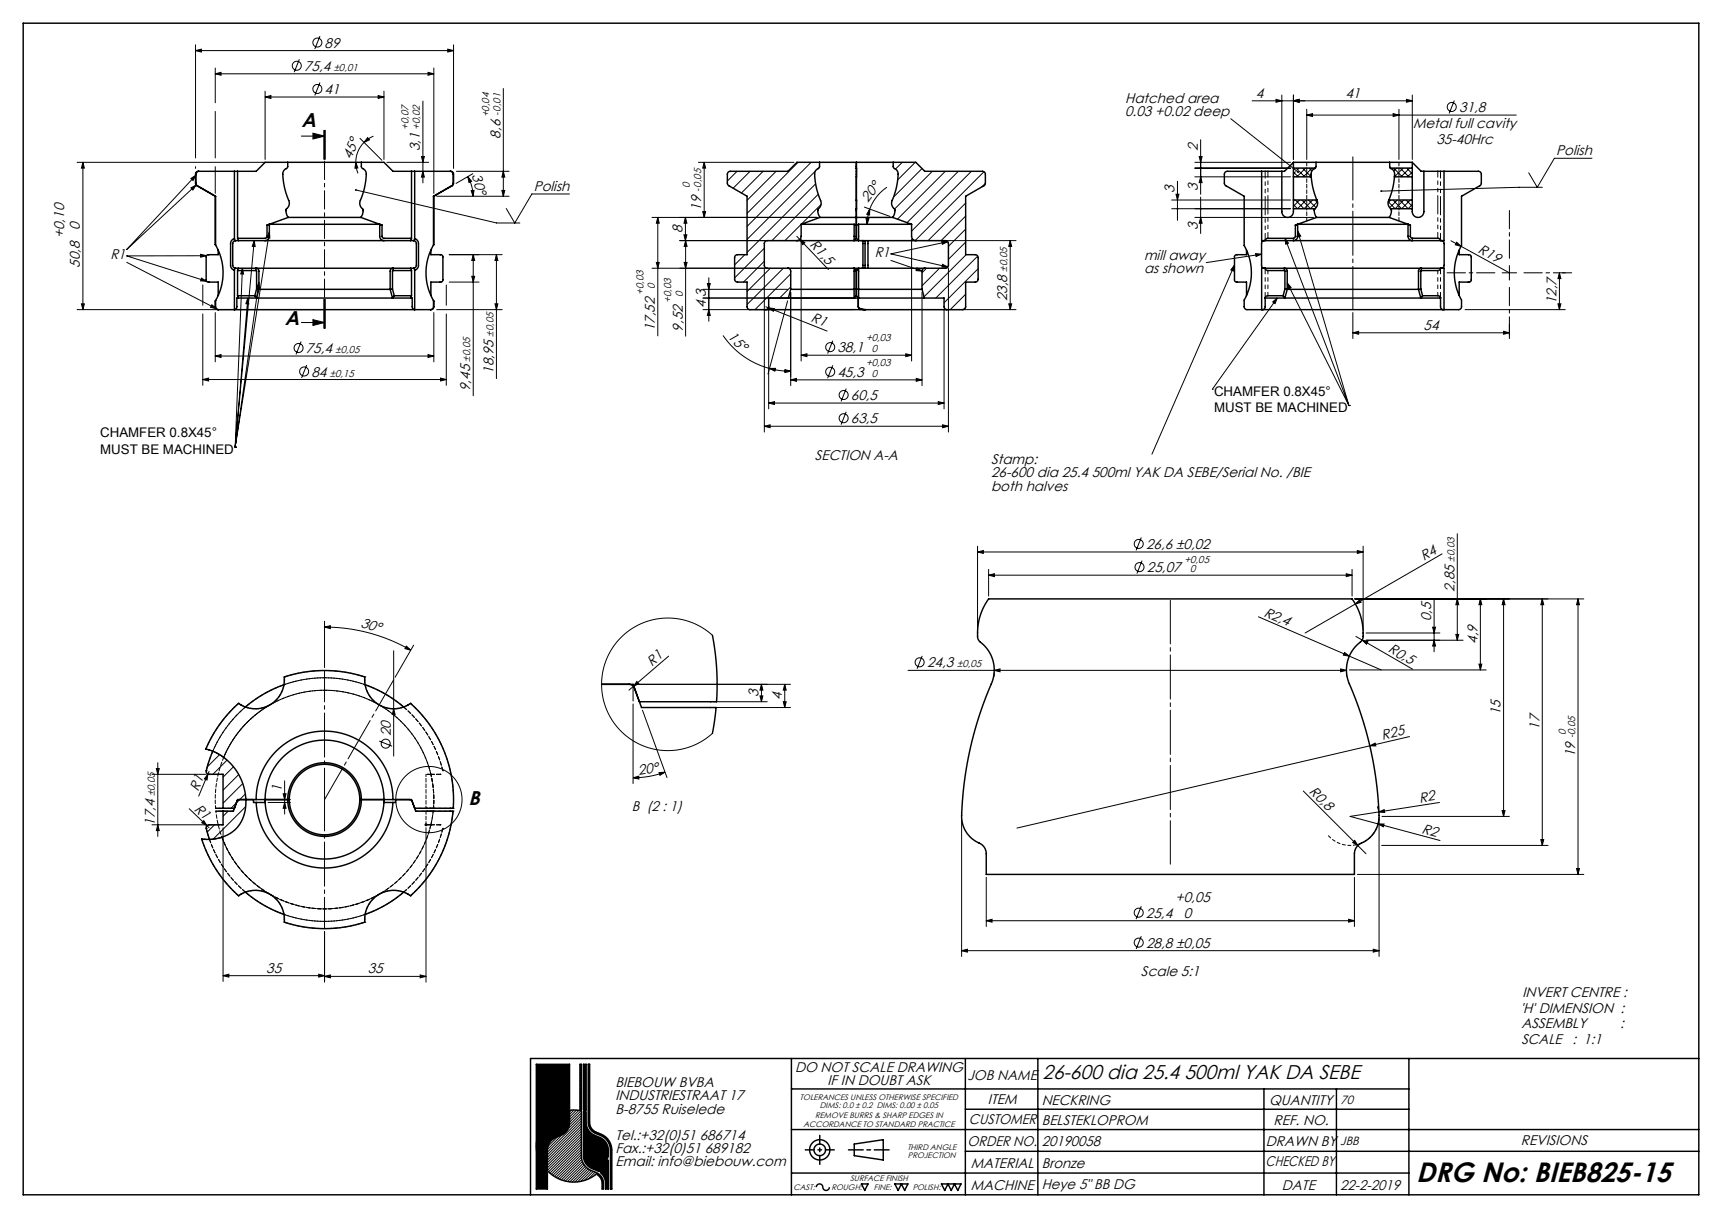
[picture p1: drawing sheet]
<svg xmlns="http://www.w3.org/2000/svg" width="594mm" height="420mm" viewBox="0 0 594 420" stroke-linecap="round" stroke-linejoin="round" font-family="sans-serif">
<g fill="none" stroke="#000" stroke-width=".34">
<path d="M67.4 17.4l2-.5v1zM67.4 15.4v39.1M67.4 17.4h89M110.4 12.4l-1.8 4.5M154.4 16.9l2 .5-2 .5zM156.4 15.4v42.7M74.2 25.4l2-.5v1zM74.2 23.4v12M74.2 38.4v16.1M74.2 25.4h75.4M91.4 33.4l2-.5v1zM91.4 31.4v23.6"/>
<path d="M91.4 33.4h41M103.3 20.4l-1.8 4.5M110.4 28.4l-1.8 4.5M130.4 32.9l2 .5-2 .5zM132.4 31.4v23.6M145.9 34.9v28.2M147.6 24.9l2 .5-2 .5zM149.6 23.4v43.3M173.6 30.5v37.2M431.9 34.8h55.3M440.2 34.3l2 .5-2 .5zM442.2 32.8v25.3"/>
<path d="M446.2 34.8l2-.5v1zM446.2 32.8v22.2M450.8 39.7l2-.5v1zM450.8 37.7v17.3M450.8 39.7h72.2M480.6 39.2l2 .5-2 .5zM482.6 37.7v17.3M485.2 34.3l2 .5-2 .5zM487.2 32.8v22.2M501.7 34.7l-1.8 4.4M26.6 56h64.8M28.6 56l.5 2h-1z"/>
<path d="M28.6 56v50.8M67.4 57.5v.6M74.2 57.5v9.2M103.9 46.9h8M107.9 45.9l4 1-4 1zM111.7 44.9v10M111.9 44.9v10M112.2 44.9v10M122.7 56l.7 1.9-1 .1zM122.7 56l.2 1.9 .6 1.9M124.2 47.7l7.5 7.6M125.6 49.1a9.7 9.7 0 0 0-2.9 6.9"/>
<path d="M126.8 47.4l.6 .8-1.8 .9zM128.8 47l-1.7 .9-1.5 1.2M133.4 56h14.5M145.4 54h1l-.5 2zM145.9 59.1l.5 2h-1zM157.4 59.1h18.2M163.1 59.9l-5.8 3.3M173.6 59.1l.5 2h-1zM240.9 56h33M242.9 56v19M242.9 56l.5 2h-1zM254.2 59.1l-3.3 3.3"/>
<path d="M258.7 59.1l-5.8 5.8M263.2 59.1l-7.4 7.4M267.7 59.1l-10 10M275.3 56l-17.6 17.6M279.8 56l-22.1 22.1M281.2 59l-23.5 23.6M282.7 57.6l-.7 .6M311.2 56l-2.3 2.3M315.7 56l-6 6M318.1 58.1l-9.9 9.9M321.6 59.1l-13 13M326.1 59.1l-16.5 16.5"/>
<path d="M330.6 59.1l-17.7 17.7M335.1 59.1l-20.6 20.6M339.4 59.2l-23.7 23.7M412.2 56h33M412.2 58h33M413.7 54h1l-.5 2zM414.2 48.2v18.8M424.6 40.9l23.2 18.4M446.2 59.3l1.6 1.7M446.8 59.2l-.6 .7M447.1 58l.7 .8M448.1 59l2 2"/>
<path d="M448.1 58l-.6 .5M449.3 58l3 3M450.3 58l-3 3M451.5 58l1 1M452.6 58l-3 3M480.7 58l3 3M481.8 58l-1 1M483 58l3 3M484 58l-3 3M485.2 58l2 1.9M486.3 58l-3 3M487.2 59.3l-1.7 1.7"/>
<path d="M549.1 54.6h-12.9l-5.9 10-3-5M65.8 61.5l1.8-1.1-1 1.8zM65.9 64.8l1.8-1-1.2 1.7zM67.6 60.4l-23.9 25.6 24-22.2M122.8 65.5l48.5 11.4h8M150.6 67.7h25M161.4 60.9l1.3 1.6-.9 .4zM161.4 60.9l1.2 3 .6 3.8M162.5 65.7l1-.1-.3 2.1zM173.1 65.7h1l-.5 2zM196.4 66.9h-12.9l-5.9 10-3-5M224.9 75h57"/>
<path d="M226.9 75v40.8M226.9 75l.5 2h-1zM236.4 75l.1 40.9M236.4 75l.5 2h-1zM242.4 73h1l-.5 2zM281.3 63.4l-23.6 23.6M282.2 67l-15.9 16M283.2 70.5l-12.4 12.5M298.2 71.4l8.8 3.2M298.7 75.3l1 .1-.6 1.9zM300 72.1v2.1l-1-.3zM300 72.1l-.6 2.3-.3 2.9"/>
<path d="M305.9 64.6a15.3 15.3 0 0 0-5.9 7.5M333.1 70l-13 13M333.1 74.5l-8.5 8.5M333.1 79l-5.9 6M339.9 63.2l-1.2 1.3M404.2 72h41M404.2 69h41M405.7 67h1l-.5 2zM406.2 62.5v13.5M412.2 75h40.9M412.2 61h33M414.2 68v12.5"/>
<path d="M414.2 75l.5 2h-1zM414.2 61l.5 2h-1zM446.8 69l3 3 3-3M447.6 79.6l17.7 60.2M447.6 79.6l1.1 1.8-1 .3zM448.3 69l-2.1 2.1M449.1 69l3 3 2.4-2.4M450.6 69l-3 3-1.4-1.5M451.3 69l2.7 2.6M452.3 60.5l-.5 .5M453.6 69l.9 .9M479.8 69l-1 .9"/>
<path d="M480.5 69l3 3 3-3M481 60.5l.5 .5M482 69l-2.6 2.6M482.8 69l2.9 3 1.5-1.5M484.2 69l-3 3-2.3-2.4M485 69l2.2 2.1M532 64.6h-8l-47.5 1.3M43.7 90.4l30.9 16.1M69.2 87.7l2 .5-2 .5zM69.5 95.9l1.8 1.1-2.1-.1zM69.9 98.3v7M71.2 88.2h-27.5l27.6 8.8"/>
<path d="M83.6 92.5l.4 2h-1zM83.6 92.5l-2.5 61.7M87.7 83l-6.6 71.2M87.7 83l.3 2-1-.1zM89.3 97.4l-8.2 56.8M89.3 97.4l.2 2-1-.1zM92.9 80l.2 2.1-1-.2zM92.9 80l-11.8 74.2M153.9 98.3v7M154.9 87.8h18.3M154.9 97.3h10.3M162.7 95.3h1l-.5 2z"/>
<path d="M163.2 87.8v48.7M163.2 87.8l.5 2h-1zM171.2 87.8l.5 2h-1zM171.2 87.8v42.8M226.4 90.5h1l-.5 2zM235.9 81h1l-.5 2zM236 90.5h1l-.5 2zM236.5 83l.5 2h-1zM242.5 99.8h29.3M244 97.8h1l-.5 2zM244.5 95.8v15M256.9 87.8l-3.5 3.5"/>
<path d="M263.7 92.5v56.5M263.7 85.6l-10.3 10.2M263.7 90.1l-7.2 7.2M264.6 92.5h-39.7M265.7 92.5l-8 8M270.2 92.5l-12.5 12.5M272.8 94.4l-12.4 12.4M272.8 98.9l-3.9 3.9M274.9 81.5l10.9 11.4M275.9 82.6l1.7 1.1-.7 .7zM276.4 82.5v42M294.4 83h-60"/>
<path d="M296.4 83h54.1M307.3 89.8l10.8 3.7M314.5 82.5v42M316.3 92.4l1.8 1.1-2.1-.2zM319.6 92.5l-1.5 1.6M324.1 92.5l-6 6M324.9 83.3h2l-1.8 .9zM325.1 91.1l1.9 1h-2.1zM326.9 83.3l-19.6 4.3 19.7 4.5M327.2 92.5v56.5M333.1 83.5l-5.9 5.9M333.3 87.8l-14.6 14.5"/>
<path d="M337.3 88.3l-14.5 14.5M337.4 92.7l-11.7 11.7M348.5 83v23.8M348.5 83l.5 2h-1zM425.8 91.4l-.3 2.1-.9-.4zM425.8 91.4l-28.5 65.2M433.1 87.5l2.1 .1-1.9 .8zM435.2 87.6l-19.1 3M443.3 82.2l22 57.6M443.3 82.2l1.1 1.7-.9 .3zM444 97.6l21.3 42.2M444 97.6l1.4 1.5-.9 .5z"/>
<path d="M500.5 83l3.5 1.9M502.5 83.5l1.5 1.4-2-.5zM504 84.9l16.7 9.2M518.2 94.1h5M520.7 91.6v5M537.9 94.1v12.7M537.9 94.1l.5 2h-1zM538.9 94.1h1M26.6 106.8h84.3M28.1 104.8h1l-.5 2zM69.9 108.3v24.6M73.1 105.1l1.5 1.4-2-.5z"/>
<path d="M74.2 107.8v17M85.5 102.8l-4.4 51.4M85.5 102.8l.3 2-1-.1zM103.9 117.8l-1.8 4.4M103.9 111.2h8M107.9 110.2l4 1-4 1zM111.7 103.2v10M111.9 103.2v10M112.2 103.2v10zM149.6 107.8v17M150.6 106.8h22.6M153.9 108.3v24.6"/>
<path d="M170.7 104.8h1l-.5 2zM242.5 106.8h51.9M242.5 102.8h52.7M244.5 106.8l.5 2h-1zM249.4 115.7a28.2 28.2 0 0 0 16 11.4M264.2 105.8l21.1 8.4M265.1 106.1l2 .3-.3 .9zM265.2 106.8v34.2M271.7 103.7l-6.8 25.3M272.8 100.8v32.2M287.3 117.5l-1.8 4.4M296.4 106.8h54.1"/>
<path d="M318.1 100.8v32.2M325.7 106.8v34.2M333.1 106l-.8 .8M333.1 101.5l-5.3 5.3M348 104.8h1l-.5 2zM439 104.1l1.6-1.3-.8 1.9zM440.6 102.8l-22.4 31.4M466.7 114.8l2-.5v1zM466.7 107.8v9M466.7 114.8h54M505.4 106.8h34.5M518.7 114.3l2 .5-2 .5z"/>
<path d="M520.7 111.7v5.1M537.4 104.8h1l-.5 2zM69.9 130.9l2-.5v1zM69.9 130.9h84M74.2 122.8l2-.5v1zM74.2 122.8h75.4M105.8 125.9l-1.8 4.4M147.6 122.3l2 .5-2 .5zM151.9 130.4l2 .5-2 .5zM265.2 139l2-.5v1zM265.2 139h60.5M265.4 127.1l2.1-.1-.2 1z"/>
<path d="M265.4 127.1l4.1 .7 3.3 .2M270.8 127.4l2 .6-2.1 .4zM272.8 131l2-.5v1zM272.8 131h45.3M276.4 122.5l2-.5v1zM276.4 122.5h38.1M287.3 126l-1.8 4.4M291.9 134l-1.8 4.4M312.5 122l2 .5-2 .5zM316.1 130.5l2 .5-2 .5zM323.7 138.5l2 .5-2 .5zM418.2 134.2h.1"/>
<path d="M465.3 139.8h.1M81.1 154.2h.1M263.7 147l2-.5v1zM263.7 147h63.5M291.9 142l-1.8 4.4M325.2 146.5l2 .5-2 .5zM337.2 190.3l2-.5v1zM337.2 188.3v29M337.2 190.3h133M341 198.3l2-.5v1zM341 196.3v9.2M341 198.3h125.4"/>
<path d="M393.7 185.3l-1.8 4.5M394 193.3l-1.8 4.5M464.4 197.8l2 .5-2 .5zM466.4 196.3v9.2M468.2 189.8l2 .5-2 .5zM470.2 188.3v29M497.4 191l-29.9 17.3M502.7 184v36.8M111.9 214.2v16M111.9 216.2l2.1-.4-.1 1zM111.9 216.2a59.5 59.5 0 0 1 29.8 8M245.8 219.1l-2.6-2-2.9-1.7-3.1-1.2-3.1-.8-3.3-.3-3.3 .2-3.3 .7-3 1.1-2.9 1.5-2.7 2-2.3 2.2-2.1 2.7-1.6 2.9-1.1 3-.7 3.2-.3 3.3 .2 3.3 .8 3.3 1.1 3 1.6 2.9 1.9 2.6 2.4 2.4 2.6 1.9 3 1.6 3.1 1.1 3.3 .6 3.3 .2 3.2-.3 3.2-.7 3-1.2 3-1.7 2.6-2"/>
<path d="M434.1 212.7l42.4 18.3M467.4 206.5h78.9M467.5 208.3l1.5-1.5 .5 .9zM467.5 208.3l-17.3 10M467.7 219.5l19.6 11.3M471.2 218.3h25.5M494.2 216.3h1l-.5 2zM494.7 206.5v18.3M502.2 218.8h1l-.5 2zM502.7 206.5l.5 2h-1zM510.7 206.5v24.5M510.7 206.5l.5 2h-1z"/>
<path d="M518.7 206.5v75M518.7 206.5l.5 2h-1zM532 206.5v85M532 206.5l.5 2h-1zM544.3 206.5v95M544.3 206.5l.5 2h-1zM135.8 224.4v36.3M140.2 222.8l1.5 1.4-2-.5zM142.7 222.5l-6.4 11M218.4 236v5.7M219.4 236h53.3M219.7 235l.6 .8-1.8 .9z"/>
<path d="M230.6 226.3l-13.6 11.7M262.2 240h1l-.5 2zM262.7 236v6M262.7 236l.5 2h-1zM270.7 236v8M270.7 236l.5 2h-1zM313.2 231.2h151.3M318.1 226.2l-1.8 4.4M343 231.2l2-.5v1zM343 232v1.2M462.5 230.7l2 .5-2 .5zM463.8 225l1.6 1.3-2-.4z"/>
<path d="M464.5 232v1.2M465.5 231h47.2M469.9 220.7l2 .6-.5 .8zM471.2 220.8h33.5M494.7 220.8l.5 2h-1zM510.2 229h1l-.5 2zM130.8 255.5l4.5 1.8M135.8 244.4l.5 2h-1zM218.4 242.7v27.5M221.6 244.9l8.5 23.2M246 244h26.7M246.2 242h18.5"/>
<path d="M270.2 242h1l-.5 2zM472.5 257.2l1.9-1 .2 1zM486.2 254l-135.4 31.5M52.4 267h18.7M53.9 265h1l-.5 2zM54.4 263v25.4M65.3 278.9l6.8 6.5M71.7 266.9l-.3 2.1-.9-.4zM72.1 266l-3.6 8.5M75.7 260.2l-4.2 4.3M78.3 262.1l-4.9 4.9M78.7 279.7l-1.8 1.8"/>
<path d="M80.5 264.4l-3.6 3.6M82.3 267.1l-5.4 5.4M83.7 270.2l-6.8 6.8M84.6 273.8l-4.9 4.9M84.7 278.2l-11.1 11.1M92.4 276.7h7.8M92.4 275.7h7.8M97.7 273.7h1l-.5 2zM98.2 269.3v11.4M98.2 276.7l.5 2h-1zM218.4 268.2l2-.6v1zM227.3 266.4l2.1-.1-1.7 1.1z"/>
<path d="M229.4 266.3l-5.4 1.4-5.6 .5M449.6 272.8l21.6 21.6M475.1 278.1l.5 2.1M475.6 280l1.9-.8 .1 1zM496.5 276.7l-30.8 4.8 31 8.3M518.2 279.5h1l-.5 2zM52.4 284.4h18.7M54.4 284.4l.5 2h-1zM70.3 283l1.1 1.7-1.8-1zM74 284.4l-2.5 2.5M76.9 285.4v53M146.4 284.4h1"/>
<path d="M146.6 284.1l.7 .7M146.9 283.9v1M146.9 285.4v53.3M147.3 284.1l-.7 .7M331.7 282.5v47.3M466.6 290.5l.7-.7 1.1 1.8zM467.2 294.4v7.1M475.4 284.1h2l-.2 1zM475.7 282.5v47.3M476.6 291.5h57.4M476.7 281.5h44M531.5 289.5h1l-.5 2z"/>
<path d="M543.8 299.5h1l-.5 2zM340.2 317.5l2-.5v1zM340.2 302.5v17M340.2 317.5h127M393.7 312.5l-1.8 4.4M465.2 317l2 .5-2 .5zM467.2 302.5v17M468.2 301.5h78.1M76.9 336.4l2-.5v1zM76.9 336.4h35M109.9 335.9l2 .5-2 .5zM111.9 336.7l2-.5v1z"/>
<path d="M111.9 336.7h35M111.9 321.2v17.5M144.9 336.2l2 .5-2 .5zM331.7 327.8l2-.5v1zM331.7 327.8h144M393.7 322.8l-1.8 4.5M473.7 327.3l2 .5-2 .5zM200.3 367l-.3 .2M200.5 369.4l-.5 .5M200.5 370.3l-.5 .5M200.5 371.2l-.5 .5M200.5 372.1l-.5 .5"/>
<path d="M200.5 373l-.5 .5M200.5 373.9l-.5 .5M200.5 374.8l-.5 .5M200.5 375.7l-.5 .5M200.5 376.6l-.5 .5M200.5 377.5l-.5 .5M200.5 378.4l-.5 .5M200.5 379.3l-.5 .5M200.5 367.6l-.5 .5M200.5 368.5l-.5 .5M203 367l-.1 .1M203.4 367.5l-.5 .5"/>
<path d="M203.4 368.4l-.5 .4M203.4 369.3l-.5 .4M203.4 370.2l-.5 .4M203.4 371.1l-.5 .4M203.4 372l-.5 .4M203.4 372.9l-.5 .4M203.4 373.8l-.5 .4M203.4 374.7l-.5 .4M203.4 375.6l-.5 .4M203.4 376.5l-.5 .4M203.4 377.4l-.5 .4M203.4 378.2l-.5 .5"/>
<path d="M203.4 379.1l-.5 .5M192.4 392l-3.4 3.3M194 391.3l-5.2 5.1M196.5 382.9v4.2a4.8 4.8 0 0 1-3 4.4l-1.7 .7a4.8 4.8 0 0 0-3 4.4v7.1M197.1 382.8l-.6 .6M198 382.8l-1.5 1.5M198.8 382.8l-2.3 2.4M199.7 382.9l-3.2 3.2M200.5 380.2l-.5 .5M200.5 381.1l-.5 .5M200.5 382l-.5 .5M200.5 382.9l-4 4.1"/>
<path d="M200.5 383.8l-4.1 4.2M200.5 384.7l-4.6 4.7M200.5 385.6l-11.7 11.7M200.5 386.5l-11.7 11.7M200.5 387.4l-11.7 11.7M200.5 388.3l-11.7 11.7M200.5 389.2l-11.7 11.7M200.5 390.1l-11.7 11.7M200.5 391l-11.7 11.7M200.5 391.9l-11.7 11.7M200.5 392.8l-11.3 11.3M200.5 393.7l-10.8 10.8"/>
<path d="M200.5 394.6l-10.3 10.3M200.5 395.5l-9.8 9.8M200.5 396.4l-9.3 9.3M200.5 397.3l-8.7 8.7M200.5 398.2l-8.1 8.1M200.6 399.1l-7.6 7.5M200.7 399.8l-7.1 7.1M203.4 380l-.5 .5M203.4 380.9l-.5 .5M203.4 381.8l-.5 .5M203.4 382.7l-.5 .5M203.4 383.6l-.5 .5"/>
<path d="M203.4 384.5l-.5 .5M203.4 385.4l-.5 .5M203.4 386.3l-.5 .5M203.4 387.2l-.4 .5M203.5 388l-.4 .4M203.8 388.7l-.4 .3M204.1 389.2l-.3 .4M204.5 389.7l-.3 .3M205 390.1l-.3 .3M205.6 390.4l-.3 .3M206.3 390.6l-.4 .4M206.9 390.9l-.4 .4"/>
<path d="M207.5 391.2l-.3 .3M208.1 391.5l-.3 .3M208.7 391.8l-.4 .4M209.1 392.3l-.3 .3M209.6 392.7l-.4 .4M210 393.2l-.4 .4M210.3 393.8l-.3 .3M210.6 394.4l-.4 .4M210.8 395.1l-.4 .4M211 395.8l-.5 .4M211 396.6l-.4 .5M211 397.5l-.4 .5"/>
<path d="M211 398.4l-.4 .5M211 399.3l-.4 .5M200.9 400.5l-6.6 6.6M201.2 401.1l-6.2 6.2M201.5 401.7l-5.7 5.7M201.9 402.2l-5.3 5.3M202.4 402.6l-5 5M202.9 403l-4.6 4.6M203.4 403.4l-4.1 4.1M204 403.7l-3.7 3.7M204.7 403.9l-3.2 3.2M205.3 404.2l-2.4 2.3"/>
<path d="M205.9 404.5l-.9 .9M206.5 404.8l-.4 .3M207 405.2l-.4 .3M207.4 405.7l-.4 .3M207.7 406.2l-.3 .4M208 406.9l-.4 .4M208.1 407.6l-.4 .5M208.2 408.5l-.5 .5M208.2 409.4l-.5 .5M211 400.2l-.4 .5M211 401.1l-.4 .5M211 402l-.4 .5"/>
<path d="M211 402.9l-.4 .5M211 403.8l-.4 .5M211 404.7l-.4 .5M211 405.6l-.4 .5M211 406.5l-.4 .5M211 407.4l-.4 .5M211 408.3l-.4 .5M211 409.2l-.4 .5"/>
<circle cx="109.5" cy="14.7" r="1.56"/>
<circle cx="102.4" cy="22.7" r="1.56"/>
<circle cx="109.5" cy="30.7" r="1.56"/>
<circle cx="500.8" cy="36.9" r="1.56"/>
<circle cx="103" cy="120" r="1.56"/>
<circle cx="286.4" cy="119.7" r="1.56"/>
<circle cx="104.9" cy="128.1" r="1.56"/>
<circle cx="286.4" cy="128.2" r="1.56"/>
<circle cx="291" cy="136.2" r="1.56"/>
<circle cx="291" cy="144.2" r="1.56"/>
<circle cx="392.8" cy="187.6" r="1.56"/>
<circle cx="393.1" cy="195.6" r="1.56"/>
<circle cx="317.2" cy="228.4" r="1.56"/>
<circle cx="133" cy="256.4" r="1.56"/>
<circle cx="147.9" cy="275.7" r="11.4"/>
<circle cx="392.8" cy="314.7" r="1.56"/>
<circle cx="392.8" cy="325" r="1.56"/>
</g>
<g fill="none" stroke="#000" stroke-width=".5">
<path d="M8 8h578v404h-578zM68.6 59.1l-.8 .2-.3 .6 .1 3.8 6.6 4M68.6 59.1l-.7 .2-.3 .6 .1 3.8 6.7 4M80.9 59.1v23.2M81.9 59.1v23.1M99.2 56v1.7l-1.2 1a3.6 3.6 0 0 0-.3 3.4l1.2 5.1a5.1 5.1 0 0 1 .8 3.4l-.4 .9a1.79 1.79 0 0 0-.3 2.7l.4 .8M99.2 56h25.4M99.2 56h-7.8l-3.1 3.1h-19.7M124.6 56l.1 1.7 1.2 1a3.6 3.6 0 0 1 .3 3.4l-1.2 5.1a5.1 5.1 0 0 0-.8 3.4l.4 .9a1.79 1.79 0 0 1 .3 2.7l-.4 .8M124.6 56h7.8l3.1 3.1h19.8M141.9 59.1v23.1M143 59.1v23.2"/>
<path d="M155.3 59.1l.8 .2 .3 .6-.1 3.8-6.7 4M155.3 59.1l.7 .2 .3 .6-.1 3.8-6.7 4M282.7 56h-7.8l-3.1 3.1h-19.9l-.5 .1-.4 .5-.1 3.6 .3 .5 6.5 3.9v20.1h-3.5l-.7 .5-.1 8.2 .8 .8h3.5v8.5l.3 .7 .6 .3h5.6M282.7 56l-.1 1.7-1.1 1a3.6 3.6 0 0 0-.3 3.4l1.1 5.1a5.1 5.1 0 0 1 .9 3.4l-.4 .9a1.79 1.79 0 0 0-.4 2.7l.5 .8M282.7 56h12.7M295.4 57.4v14.6M295.4 56h12.7M295.4 59.1h.1M295.4 56v1.4M308.1 56l.1 1.7 1.1 1a3.6 3.6 0 0 1 .3 3.4l-1.1 5.1a5.1 5.1 0 0 0-.9 3.4l.5 .9a1.79 1.79 0 0 1 .3 2.7l-.5 .8M308.1 56h7.8l3.1 3.1h19.9l.5 .1 .4 .5 .1 3.6-.2 .5-6.6 3.9v20.1h3.5l.7 .5 .1 8.2-.8 .8h-3.5v8.5l-.3 .7-.6 .3h-5.5M435.2 59.1v23.9h10.9"/>
<path d="M446.2 56l-.1 17.2-.5 1.1-1.2 .7-1.5-.4-.7-1.3v-14.2M446.2 56l-3.1 3.1h-19.8l-.6 .2-.3 .6-.1 3.3 .3 .7 6.6 3.8v17l1.8 4.5 .7 4.9-.7 4.8-1.8 4.6v2.6l.9 .7h5.5M446.2 56h7.8M446.2 58h7.5M453.7 58a2.22 2.22 0 0 0-1.4 2v1M454 56v1.5l-.3 .5M454 56h25.4M479.4 56v1.5l.2 .5M479.4 56h7.8M479.6 58a2.23 2.23 0 0 1 1.5 2l-.1 1M479.6 58h.1M479.6 58h7.6"/>
<path d="M487.2 56v17.2l.6 1.2 1.1 .6 1.5-.4 .7-1.3 .1-14.2M487.2 56l3 3.1h19.8l.9 .6 .1 3.5-.3 .6-6.5 3.9v17l-1.9 4.5-.6 4.9 .6 4.8 1.9 4.6-.1 2.4a1 1 0 0 1-1 .9h-5.3M498.1 59.1v23.9h-10.9M74.2 67.7h.2M74.2 67.7l.2 16.8M74.4 67.7v16.8M92.1 77.6v4l-.4 .5-9.8 .1M92.9 77.3v4.5l-.5 .8-1 .4M92.9 77.3h38.1M92.9 77.3l-.8 .3M99.4 75h25.1M99.4 75l-7.3 2.6"/>
<path d="M124.5 75l7.3 2.6M131 77.3v4.2a1.5 1.5 0 0 0 1.5 1.5M131 77.3l.8 .3M131.8 77.6v4l.4 .5 9.7 .1M149.5 67.7h.1M149.5 67.7v16.8M149.6 67.7l-.1 16.8M276.4 77.3l-.1 4.6-.6 .8-.8 .3M276.4 77.3h18.2M282.9 75h12.5M282.9 75l-6.5 2.3M294.6 77.3v5.7"/>
<path d="M294.6 77.3l.8 .3 .8-.3M295.4 72v3M295.4 72h.1M295.4 75h12.5M295.4 75v6.5M296.2 77.3h18.3M296.2 77.3v5.7M307.9 75l6.6 2.3M314.5 77.3v4.6l.6 .8 .9 .3M446.2 72h7.4M446.2 61h6.1M446.2 69h8.1"/>
<path d="M446.8 77.6v4l-.3 .5-9.2 .1-.6 .2-.3 .6M447.6 77.3v4.5l-.5 .8-1 .4M447.6 77.3h38.1M447.6 77.3l-.8 .3M452.3 61l.7 4.1 1.3 3.9M452.3 61h.1M453.6 72a2.93 2.93 0 0 0 .5 3M453.6 72h.1M454.1 75h25.1M454.1 75l-7.3 2.6M454.3 69h.1M454.3 69a2.41 2.41 0 0 1-.7 3"/>
<path d="M479.1 69h.1M479.1 69a2.41 2.41 0 0 0 .6 3M479.1 69h8.1M479.2 75l7.3 2.6M479.7 72h7.5M479.8 72h.1M479.8 72a3 3 0 0 1-.6 3M481 61h.1M481 61l-.6 4.1-1.3 3.9M481 61h6.2M485.7 77.3v4.2a1.5 1.5 0 0 0 1.5 1.5M485.7 77.3l.8 .3"/>
<path d="M486.5 77.6v4l.4 .5 9.1 .1 .6 .2 .4 .6M74.4 84.5l1.9 4.5 .6 4.9-.1 2.5-.5 2.7-1.9 4.5M75.3 86.3v1.5h-3.5l-.6 .5-.1 8.2 .2 .5 .4 .3h3.6v4.6M80.9 82.3l-1 .6-.4 1.1 .1 7.7 .3 .9 1 .6M80.9 93.2v13.6M80.9 82.3l.2 .7M81.1 92.5h7.2M81.1 83l-.6 .3-.2 .7v7.6l.3 .6 .5 .3M81.1 92.5l-.2 .7M81.9 93.3v8.7M81.9 82.2l.3 .8M81.9 93.3h6.4"/>
<path d="M82.2 92.5l-.3 .8M88.3 93.3l.2 .2v6.2M88.3 92.5l.7 .2 .3 .7v6.4M88.3 92.5h47.3M88.3 92.5v.8M88.5 99.7l-.6 2.3M88.5 99.7l.8 .1M89.3 99.8h45.3M89.3 99.8l-.8 2.9M91.4 83h-10.3M91.4 83h41.1M132.5 83h10.3"/>
<path d="M134.6 99.8l.8 2.9M135.4 99.7l-.8 .1M135.4 99.7l.6 2.3M135.6 92.5l-.7 .2-.3 .7v6.4M135.6 93.3l-.2 .2v6.2M135.6 93.3h6.3M135.6 92.5v.8M141.7 92.5l.2 .8M141.9 93.3v8.7M141.9 82.2l-.2 .8M142.8 92.5h-7.2M142.8 83l.6 .3 .2 .7v7.6l-.3 .6-.5 .3"/>
<path d="M142.8 92.5l.2 .7M143 82.3l1 .6 .4 1.1-.1 7.7-.3 .9-1 .6M143 93.2v13.6M143 82.3l-.2 .7M148.6 86.3v1.5h3.5l.6 .5 .1 8.2-.2 .5-.5 .3h-3.5v4.6M149.5 84.5l-1.9 4.5-.7 4.9 .2 2.8 .5 2.4 1.9 4.5M271.8 92.5l.6 .2 .3 .6 .1 6.5M271.8 92.5h22.8M272.8 99.8h21.8M272.8 99.8l-.9 3M274.9 83h-10.3l-.9 .6v7.9l.2 .7 .8 .3h7.1M274.9 83h19.7"/>
<path d="M294.6 92.5h1.6M294.6 83h1.6M294.6 92.5l.8 .8M294.6 92.5v10.2M294.6 99.8h.1M294.6 99.8h1.6M295.4 82.2l-.8 .8M295.4 81.5v.7M295.4 93.3v.2M295.4 93.5v8.5M295.4 82.2l.8 .8M296.2 99.8h.1"/>
<path d="M296.2 99.8h21.9M296.2 92.5l-.8 .8M296.2 92.5v10.2M296.2 83h19.8M296.2 92.5h22.9M297.3 83h.4M297.7 83v9.5M297.7 92.5h-.4M297.7 92.5h.1M297.7 83h.1M298.4 83v9.5M299.4 83v9.5"/>
<path d="M316 83h10.2l.9 .6 .1 7.9-.3 .7-.7 .3h-7.1M318.1 99.8l.8 3M319.1 92.5l-.7 .3-.3 .5v6.5M430 86.3v1.5h-3.5l-.5 .3-.2 .5 .1 8.2 .6 .5h3.5v4.6M436.2 83l-.7 .3-.3 .7v7.6l.3 .7 .7 .2M436.4 92.5l.3 .5 .5 .3h5.8M443 93.3l.2 .2v6.2M443 92.5l.7 .2 .3 .7v6.4M443 92.5h47.3M443 92.5h-7.8v14.3M443 92.5v.8M443.2 99.7l-.6 2.3"/>
<path d="M443.2 99.7l.8 .1M444 99.8h.1M444 99.8h45.3M444 99.8l-.8 2.9M446.1 83h41.1M489.3 99.8l.8 2.9M490.1 99.7l-.8 .1M490.1 99.7l.6 2.3M490.3 93.3l-.2 .2v6.2M490.3 92.5l-.6 .2-.4 .7v6.4M490.3 92.5h7.8v14.3M490.3 92.5v.8"/>
<path d="M497 92.5l-.4 .5-.5 .3h-5.8M497.2 83l.7 .3 .3 .7v7.6l-.4 .6-.6 .3M503.3 86.3v1.5h3.5l.7 .5v8.2l-.2 .5-.4 .3h-3.6v4.6M74.4 103.6l-.1 2.5 .4 .5 .7 .2M74.4 103.6v2.4l.4 .6 .6 .2M75.4 106.8h5.4M80.8 106.8h62.3M80.9 106.8h-.1M81.9 102l.3 .8M81.9 102h6M87.9 102l.6 .7M88.5 102.8h-6.8v3.2l-.3 .5-.5 .3"/>
<path d="M88.5 102.8h46.9M88.5 102.7v.1M135.4 102.7v.1M135.4 102.8h6.8v3.2l.3 .5 .5 .3M136 102l-.6 .7M136 102h5.9M141.9 102l-.2 .8M143 106.8h.1M143.1 106.8h5.4M149.5 103.6l.1 2.5-.4 .5-.7 .2M149.5 103.6v2.4l-.4 .6-.6 .2M264.2 106.8h34.2"/>
<path d="M271.9 102.8h22.7M271.9 102.8h-6.7l-.1 3.2-.3 .6-.6 .2M294.6 102.8h1.5M294.6 102.7v.1M295.4 102l-.8 .7M295.4 102l.8 .7M296.1 105.8a1.97 1.97 0 0 0 2.3 1M296.1 105.8a2.07 2.07 0 0 0 2.3 1h28.3M296.1 102.6v3.2M296.2 102.7l22.7 .1M298.4 106.8h.1M318.9 102.8h6.8v3.2l.3 .6 .7 .2"/>
<path d="M435.6 106.8h62.2M436.4 102.6v3.4l-.3 .5-.5 .3M436.4 102.6l6.8 .2M436.4 102.6h.1M442.6 102h-5.4l-.8 .6M442.6 102l.6 .7M443.2 102.8h46.9M443.2 102.7v.1M490.1 102.7v.1M490.7 102h5.4l.8 .6M490.7 102l-.6 .7M496.9 102.6h.1"/>
<path d="M496.9 102.6v3.4l.3 .5 .6 .3M496.9 102.6l-6.8 .2M245.8 219.1a80.2 80.2 0 0 1 1.2 22.9h-26.4M341 206.5h124.6a.97 .97 0 0 1 1.3 .8 20.4 20.4 0 0 1 3.3 12.3 3.7 3.7 0 0 1-2.1 2.8 12 12 0 0 0-2.7 13.4 119.8 119.8 0 0 1 10.2 47.4 10.7 10.7 0 0 1-6.9 8.1 4 4 0 0 0-1.5 3.1v7.1h-127v-7.1a4.6 4.6 0 0 0-3.6-4.3 10 10 0 0 1-4.9-8.9 129.4 129.4 0 0 1 10.9-47.1 12.5 12.5 0 0 0-5-13.2l-.4-1.3a20.3 20.3 0 0 1 3.8-13.1zM98 236.1a42 42 0 0 0-13.3 7.7M125.9 236.1a42 42 0 0 1 13.3 7.7M207.5 236h10.9l2.9 8h25.7l-1.2 8.9M217 236l1.1 .3 .8 1M73.4 259l-.8 2.1a11.6 11.6 0 0 0-1.4 5.3l.8 .6h4.9v11.7M74.4 278.7h2.5M74.5 279.7h2.4M76.9 279.7v4.7h-4.9l-.8 .6-.1 .6 1.2 3.8"/>
<path d="M76.9 278.7h4M82.6 275.7l-.5 .2-.4 .5M87.4 275.7v1h1M88.3 275.7a23.6 23.6 0 0 1 23.6-23.6 23.6 23.6 0 0 1 23.6 23.6M88.4 276.7a23.6 23.6 0 0 0 23.5 22.6 23.6 23.6 0 0 0 23.6-22.6M91.4 275.7a20.5 20.5 0 0 1 20.5-20.5 20.5 20.5 0 0 1 20.5 20.5M91.4 275.7v1h-3M91.4 275.7a20.5 20.5 0 0 0 20.5 20.5 20.5 20.5 0 0 0 20.5-20.5M99.2 275.7h.6l.3-2.8 1-2.6 1-1.7 1.5-1.7 1.7-1.4 2.3-1.1 2.1-.6 2.2-.2 2.6 .2 2.1 .7 2 1 1.7 1.4 1.5 1.7 1 1.7 1 2.6 .3 2.8h.5M99.2 275.7l.6 .1a12.2 12.2 0 0 0 12.2 12.1 12.2 12.2 0 0 0 12.2-12.1l.4-.1M99.2 275.7a12.7 12.7 0 0 1 12.7-12.7 12.7 12.7 0 0 1 12.7 12.7M99.2 275.7a12.7 12.7 0 0 0 12.7 12.7 12.7 12.7 0 0 0 12.7-12.7"/>
<path d="M99.2 275.7h-17.3l-1.4 4h-3.6M124.6 275.7h17.3l1.5 4h12.7a24.7 24.7 0 0 1-1.3 8l-2 5.5-2.9 5.8-3.8 5.2-4.5 4.7-2-1.1-2.5-.7h-2.6l-2.4 .6-2.7 1.6-2.1 2.5-1.3 3.1-.2 3.1-6.3 1.6-6.5 .6-7.6-.5-7.3-1.7-.2-3.1-1.3-3.1-2.1-2.5-2.9-1.6-2.2-.6h-2.6l-2.5 .7-2 1.1-4.1-4.2-3.9-5.2-3-5.7-1.7-4.5 .3 .1a12.6 12.6 0 0 0 14.6-9.4 18.5 18.5 0 0 0-13.5-21.7l2.1-4.4 2.7-4.1 3-3.8 3.5-3.5 3 1.5 3.5 .4 3.3-.8 2.8-1.8 1.5-1.8 1-2 .6-2.2 .1-2.4 6.3-1.5 6.5-.7 7 .4 6.4 1.4 1.5 .4 .3 3.4 1.3 3 1.5 1.8 2 1.5 2.6 1 2.8 .3 2.8-.6 2.5-1.3 3.4 3.5 3.1 3.7 2.9 4.6 2.1 4.4 1.7 5.1 1.1 4.7 .5 5.4-.1 4.8h-13.3M132.4 275.7v1h3.1M136.4 275.7v1h-.9M141.2 275.7l.7 .2 .3 .5M84.7 307.6a42 42 0 0 0 13.3 7.7M139.2 307.6a42 42 0 0 1-13.3 7.7M185 367h11.5v15.4a12.9 12.9 0 0 0-10.8 8.6 12.9 12.9 0 0 0 3.1 13.4v5.6h-3.8zM200 367h.5v31.5a5.5 5.5 0 0 0 3.4 5.1l1.8 .7a4.1 4.1 0 0 1 2.5 3.8v1.9h-.5v-2.2l-.3-1.1-.8-1.2-.9-.6a12.4 12.4 0 0 1-16.9-1.2v-7.1a4.8 4.8 0 0 1 3-4.4l1.7-.7a4.8 4.8 0 0 0 3-4.4v-4.3l3.5 .2zM201.2 367h1v16l-1-.3zM202.9 367h.5v20.6l.4 1.1 .8 1.1 2.8 1.3a6 6 0 0 1 3.6 5.5v13.4h-.4v-13.4a5.5 5.5 0 0 0-3.4-5l-1.8-.8a4.1 4.1 0 0 1-2.5-3.7zM273 365v47"/>
<path d="M273 375.5h213M333 365v47M358 365v47M436 375.5v36.5M461 375.5v36.5M486 365v47M586 365h-403v47M196.5 382.9a12.4 12.4 0 0 0-10.3 8 12.4 12.4 0 0 0 2.6 12.8M201.2 383.2l1 .3v3.6a4.8 4.8 0 0 0 2.9 4.4l1.8 .7a4.8 4.8 0 0 1 2.9 4.4 6.4 6.4 0 0 1-.7 4l-1.1 1.8-1.4 1.6-2.4-1.1a4.8 4.8 0 0 1-3-4.4zM273 389.5h313M294.7 394.5l10-1.5v7l-10-1.5zM333 397h253"/>
<path d="M333 382.5h153M209.8 400.1v9.9h-.9l-.3-3.4-.5-1.2-1.1-1.1 1.6-2zM273 404.5h213M281.6 409.4a1.2 1.2 0 0 1 1.4-1.1 1.2 1.2 0 0 1 .9 1.5 1.12 1.12 0 0 0 1.3 .7 1.12 1.12 0 0 0 .9-1.1M297.2 408.2h2.2l-1.1 2.3zM308.7 408.2h4.5l-1.1 2.3-1.2-2.3-1.1 2.3zM324.7 408.2h6.8l-1.1 2.3-1.2-2.3-1.1 2.3-1.1-2.3-1.1 2.3z"/>
<circle cx="282.8" cy="396.5" r="2"/>
<circle cx="282.8" cy="396.5" r="3.5"/>
</g>
<path d="M292.7 396.5h14" fill="none" stroke="#000" stroke-width=".5" stroke-dasharray="6.3 1.3 1.3 1.3" stroke-dashoffset="1.3"/>
<path d="M277.8 396.5h10M282.8 401.5v-10" fill="none" stroke="#000" stroke-width=".5" stroke-dasharray="6.3 1.3 1.3 1.3" stroke-dashoffset="3.3"/>
<path d="M185 367v28.2a12.9 12.9 0 0 1 11.5-12.8v-15.4zM185 395.2v14.8h3.8v-5.6a12.9 12.9 0 0 1-3.8-9.2zM201.2 367v15.7l1 .3v-16zM201.2 383.2l.2 16.6 .6 1.3 1.1 1.2 3.5 1.7 1.7-2 1.3-2.6 .2-.8-.1-3.2-.6-1.4-1-1-3.7-1.9-1.4-1.3-.8-2.1v-4.2zM209.8 400.1l-.9 1.8-1.3 1.8a.59 .59 0 0 0-.5 .7 .59 .59 0 0 0 .6 .5l1 2 .2 3.1h.9zM189.2 386.3a12.4 12.4 0 0 0-.4 17.4v-7.2l.3-1.5 1.4-2 3.7-1.9 1.6-1.6 .6-2 .1-4.6-3.7 1-1.9 1z" fill-rule="evenodd" fill="#000"/>
<path d="M458.1 288a10 10 0 0 0 11.1 2.9 10 10 0 0 0 6.5-9.4" fill="none" stroke="#000" stroke-width=".34" stroke-dasharray="1.3 .6" stroke-dashoffset="-.1" stroke-linecap="butt"/>
<path d="M111.9 44.9v68.3" fill="none" stroke="#000" stroke-width=".34" stroke-dasharray="6.3 1.3 1.3 1.3" stroke-dashoffset="-.5"/>
<path d="M403.7 207v91" fill="none" stroke="#000" stroke-width=".34" stroke-dasharray="15.2 1.3 1.3 1.3" stroke-dashoffset=".2"/>
<path d="M515.7 94.1h-16.5M520.7 89.1v-16.5M520.7 99.1v16.5M525.7 94.1h16.5" fill="none" stroke="#000" stroke-width=".34" stroke-dasharray="15.2 1.3 1.3 1.3" stroke-dashoffset="8.9"/>
<path d="M466.7 106.8v-52.7" fill="none" stroke="#000" stroke-width=".34" stroke-dasharray="15.2 1.3 1.3 1.3" stroke-dashoffset=".3"/>
<path d="M111.9 275.7l23.9-41.3" fill="none" stroke="#000" stroke-width=".34" stroke-dasharray="15.2 1.3 1.3 1.3" stroke-dashoffset="2.8"/>
<path d="M111.9 275.7v-44.5M111.9 275.7v44.5" fill="none" stroke="#000" stroke-width=".34" stroke-dasharray="15.2 1.3 1.3 1.3" stroke-dashoffset="4.4"/>
<g fill="none" stroke="#000" stroke-width=".34" stroke-dasharray="1.3 .6">
<path d="M450.8 56v20.2M482.6 56v20.2M98.1 233.4h.1M125.8 233.4h.1M71 258.3h.1M73.4 259h.1M82.3 242.5h.1M141.6 242.5h.1M71.1 265.8h.1M72.1 267h.1M72.1 267h3.2M72.1 267h-.2"/>
<path d="M74.4 278.7h.1M74.5 279.7h.1M75.3 267h.1M75.5 279.7h5M77.2 261.2h.1M143.4 279.7h5M148.6 267h3.2M148.6 267h.1M149.4 279.7h.1M149.5 278.7h.1M149.5 278.7h-2.6h2.6M151.8 267h.1"/>
<path d="M151.8 267h.2M151.8 267h-3.2M152 267h-.2M152.8 265.8h.1M156.3 279.7h.1M156.3 278.7h.1M69.6 289.3h.1M71.1 285.6h.1M71.9 284.4h.2M72.1 284.4h.1M72.1 284.4h3.2M72.3 289.4h.1"/>
<path d="M75.3 284.4h.1M76.6 288.7h.1M148.6 284.4h3.2M148.6 284.4h.1M151.8 284.4h.1M151.8 284.4h-3.2M151.8 284.4h.2M152 284.4h-.2M152.8 285.6h.1M82.3 308.9h.1M84.7 307.6a42 42 0 0 1-12.4-18.2M98.1 318h.1"/>
<path d="M125.8 318h.1M141.6 308.9h.1"/>
</g>
<g fill="#000">
<path d="M275.9 82.6l1.7 1.1-.7 .7zM502.5 83.5l1.5 1.4-2-.5zM265.1 106.1l2 .3-.3 .9zM467.5 208.3l1.5-1.5 .5 .9zM219.7 235l.6 .8-1.8 .9zM463.8 225l1.6 1.3-2-.4zM469.9 220.7l2 .6-.5 .8zM135.8 244.4l.5 2h-1zM472.5 257.2l1.9-1 .2 1zM71.7 266.9l-.3 2.1-.9-.4zM475.6 280l1.9-.8 .1 1zM70.3 283l1.1 1.7-1.8-1z"/>
<path d="M466.6 290.5l.7-.7 1.1 1.8zM475.4 284.1h2l-.2 1z"/>
<path d="M154.4 16.9l2 .5-2 .5zM67.4 17.4l2-.5v1zM151.9 130.4l2 .5-2 .5zM69.9 130.9l2-.5v1zM147.6 24.9l2 .5-2 .5zM74.2 25.4l2-.5v1zM147.6 122.3l2 .5-2 .5zM74.2 122.8l2-.5v1zM518.7 114.3l2 .5-2 .5zM466.7 114.8l2-.5v1zM473.7 327.3l2 .5-2 .5zM331.7 327.8l2-.5v1z"/>
<path d="M130.4 32.9l2 .5-2 .5zM91.4 33.4l2-.5v1z"/>
<path d="M446.2 34.8l2-.5v1zM440.2 34.3l2 .5-2 .5z"/>
<path d="M446.2 34.8l2-.5v1zM485.2 34.3l2 .5-2 .5z"/>
<path d="M450.8 39.7l2-.5v1zM480.6 39.2l2 .5-2 .5z"/>
<path d="M107.9 45.9l4 1-4 1zM107.9 110.2l4 1-4 1z"/>
<path d="M126.8 47.4l.6 .8-1.8 .9zM122.7 56l.7 1.9-1 .1z"/>
<path d="M162.5 65.7l1-.1-.3 2.1zM161.4 60.9l1.3 1.6-.9 .4z"/>
<path d="M173.1 65.7h1l-.5 2zM173.6 59.1l.5 2h-1zM494.7 220.8l.5 2h-1zM494.2 216.3h1l-.5 2z"/>
<path d="M242.4 73h1l-.5 2zM242.9 56l.5 2h-1z"/>
<path d="M300 72.1v2.1l-1-.3zM298.7 75.3l1 .1-.6 1.9z"/>
<path d="M405.9 71.7a.33 .33 0 0 0 .1 .6 .33 .33 0 0 0 .5-.2 .33 .33 0 0 0-.3-.5v.4v-.4zM405.7 67h1l-.5 2z"/>
<path d="M69.5 95.9l1.8 1.1-2.1-.1zM65.8 61.5l1.8-1.1-1 1.8zM65.9 64.8l1.8-1-1.2 1.7zM69.2 87.7l2 .5-2 .5zM73.1 105.1l1.5 1.4-2-.5zM85.5 102.8l.3 2-1-.1zM89.3 97.4l.2 2-1-.1zM83.6 92.5l.4 2h-1zM92.9 80l.2 2.1-1-.2zM87.7 83l.3 2-1-.1zM122.5 65.3l.3 .2-.4-.1a.33 .33 0 0 0 .4 .4 .33 .33 0 0 0 .3-.4 .33 .33 0 0 0-.6-.1zM324.9 83.3h2l-1.8 .9zM325.1 91.1l1.9 1h-2.1zM316.3 92.4l1.8 1.1-2.1-.2zM433.1 87.5l2.1 .1-1.9 .8zM425.8 91.4l-.3 2.1-.9-.4zM447.5 59.1l.1 .5 .4-.1-.2-.2 .2 .2v-.4zM476.2 65.7l-.1 .2h.4h-.4a.33 .33 0 0 0 .5 .3 .33 .33 0 0 0 .1-.5 .33 .33 0 0 0-.5 0zM447.6 79.6l1.1 1.8-1 .3zM443.3 82.2l1.1 1.7-.9 .3zM444 97.6l1.4 1.5-.9 .5zM439 104.1l1.6-1.3-.8 1.9z"/>
<path d="M163.2 87.8l.5 2h-1zM162.7 95.3h1l-.5 2zM145.4 54h1l-.5 2zM145.9 59.1l.5 2h-1zM236.5 83l.5 2h-1zM236 90.5h1l-.5 2zM244.2 102.6v.3l.3 .2v-.3v.3a.33 .33 0 0 0 .3-.5 .33 .33 0 0 0-.6 0zM244.5 106.8l.5 2h-1zM348.5 83l.5 2h-1zM348 104.8h1l-.5 2zM537.9 94.1l.5 2h-1zM537.4 104.8h1l-.5 2z"/>
<path d="M235.9 81h1l-.5 2zM236.4 75l.5 2h-1zM226.4 90.5h1l-.5 2zM226.9 75l.5 2h-1zM414.2 75l.5 2h-1zM413.9 71.8v.4l.3 .1v-.3v.3a.33 .33 0 0 0 .3-.5 .33 .33 0 0 0-.6 0zM262.2 240h1l-.5 2zM262.7 236l.5 2h-1z"/>
<path d="M244 97.8h1l-.5 2zM244.3 102.5a.33 .33 0 0 0 0 .6 .33 .33 0 0 0 .5-.2 .33 .33 0 0 0-.3-.5v.4v-.4zM413.7 54h1l-.5 2zM413.9 57.7a.33 .33 0 0 0 .1 .6 .33 .33 0 0 0 .5-.2 .33 .33 0 0 0-.3-.5v.4v-.4zM413.9 57.8v.4l.3 .1v-.3v.3a.33 .33 0 0 0 .3-.5 .33 .33 0 0 0-.6 0zM414.2 61l.5 2h-1zM53.9 265h1l-.5 2zM54.4 284.4l.5 2h-1zM270.7 236l.5 2h-1zM270.2 242h1l-.5 2zM510.7 206.5l.5 2h-1zM510.2 229h1l-.5 2zM518.7 206.5l.5 2h-1zM518.2 279.5h1l-.5 2zM544.3 206.5l.5 2h-1zM543.8 299.5h1l-.5 2z"/>
<path d="M28.1 104.8h1l-.5 2zM28.6 56l.5 2h-1zM170.7 104.8h1l-.5 2zM171.2 87.8l.5 2h-1z"/>
<path d="M265.2 139l2-.5v1zM323.7 138.5l2 .5-2 .5z"/>
<path d="M265.4 127.1l2.1-.1-.2 1zM270.8 127.4l2 .6-2.1 .4z"/>
<path d="M272.8 131l2-.5v1zM316.1 130.5l2 .5-2 .5zM263.7 147l2-.5v1zM325.2 146.5l2 .5-2 .5z"/>
<path d="M276.4 122.5l2-.5v1zM312.5 122l2 .5-2 .5z"/>
<path d="M337.2 190.3l2-.5v1zM468.2 189.8l2 .5-2 .5z"/>
<path d="M341 198.3l2-.5v1zM464.4 197.8l2 .5-2 .5z"/>
<path d="M140.2 222.8l1.5 1.4-2-.5zM111.9 216.2l2.1-.4-.1 1z"/>
<path d="M343 231.2l2-.5v1zM462.5 230.7l2 .5-2 .5z"/>
<path d="M502.2 218.8h1l-.5 2zM502.7 206.5l.5 2h-1z"/>
<path d="M98.2 276.7l.5 2h-1zM97.7 273.7h1l-.5 2z"/>
<path d="M218.4 268.2l2-.6v1zM227.3 266.4l2.1-.1-1.7 1.1z"/>
<path d="M531.5 289.5h1l-.5 2zM532 206.5l.5 2h-1z"/>
<path d="M465.2 317l2 .5-2 .5zM340.2 317.5l2-.5v1z"/>
<path d="M76.9 336.4l2-.5v1zM109.9 335.9l2 .5-2 .5z"/>
<path d="M144.9 336.2l2 .5-2 .5zM111.9 336.7l2-.5v1z"/>
</g>
<path d="M437.4 59.1v23.1M496 82.2v-23.1" fill="none" stroke="#000" stroke-width=".34" stroke-dasharray="6.3 1.3 1.3 1.3 1.3 1.3" stroke-dashoffset="4.3"/>
<path d="M443.2 93.5h.8M446.1 82.2v.8M446.8 81.5h.8M486.5 81.5h-.8M487.2 82.2v.8M490.1 93.5h-.8" fill="none" stroke="#000" stroke-width=".34" stroke-dasharray="6.3 1.3 1.3 1.3 1.3 1.3"/>
<path d="M437.4 93.3v8.7M496 102v-8.7" fill="none" stroke="#000" stroke-width=".34" stroke-dasharray="6.3 1.3 1.3 1.3 1.3 1.3" stroke-dashoffset="5.2"/>
<path d="M496.9 92.6v10M436.4 102.6v-10" fill="none" stroke="#000" stroke-width=".34" stroke-dasharray="6.3 1.3 1.3 1.3 1.3 1.3" stroke-dashoffset="4.5"/>
<path d="M496.9 59.1v23.7M436.4 82.8v-23.7" fill="none" stroke="#000" stroke-width=".34" stroke-dasharray="6.3 1.3 1.3 1.3 1.3 1.3" stroke-dashoffset="4"/>
<path d="M125.8 233.4l-6.8-1.6-7.1-.6-7 .6-6.8 1.6M98.1 318l6.8 1.7 7 .5 7.1-.5 6.8-1.7" fill="none" stroke="#000" stroke-width=".34" stroke-dasharray="1.3 .6" stroke-dashoffset="-.2"/>
<path d="M82.3 242.5l-3.5 3.5-3 3.8-2.7 4.1-2.1 4.4M156.3 278.7l.1-4.8-.5-5.4-1.1-4.7-1.5-4.6-2.3-4.9-2.6-4.1-3-3.8-3.8-3.9" fill="none" stroke="#000" stroke-width=".34" stroke-dasharray="1.3 .6" stroke-dashoffset=".4"/>
<g fill="none" stroke="#000" stroke-width=".34" stroke-dasharray="1.3 .6" stroke-dashoffset="-.1">
<path d="M98.1 234a10 10 0 0 1-5 9.1M74.3 259.4l2.9 1.8M93.1 243.1a10 10 0 0 1-10.4-.3M130.8 243.1a10 10 0 0 1-5-9.1M139.2 243.8a42 42 0 0 1 13.6 22M141.2 242.8a10 10 0 0 1-10.4 .3M148.6 267h-1.7h1.7M148.6 267a37.7 37.7 0 0 0-33.6-28.9 37.7 37.7 0 0 0-37.8 23.1M152.8 265.8a42 42 0 0 0-40.9-32.1 42 42 0 0 0-40.8 32.1M71.1 285.6a42 42 0 0 0 40.8 32.1 42 42 0 0 0 40.9-32.1M76.6 288.7l2.7 5.8 4 5.7 4.5 4.5 5.3 3.7M76.6 288.7l-3.3 .7"/>
<path d="M148.6 284.4h-1.7h1.7M152.8 285.6a42 42 0 0 1-13.6 22M82.7 308.6a10 10 0 0 1 10.4-.2M93.1 308.4a10 10 0 0 1 5 9.1M93.1 308.4l4.4 2.1 4.7 1.6 4.8 1 4.9 .3 5-.3 4.8-1 4.7-1.6 4.4-2.1M125.8 317.5a10 10 0 0 1 5-9.1M130.8 308.4a10 10 0 0 1 10.4 .2"/>
</g>
<path d="M77.2 261.2l-2.7-1.7-3-1.1M149.5 278.7h6.3M149.5 278.7a37.7 37.7 0 0 0-37.6-40.7 37.7 37.7 0 0 0-37.5 40.7M155.8 279.7h-6.4M69.6 289.3l2.2 5.5 2.8 5.2 3.6 4.7 4.1 4.2" fill="none" stroke="#000" stroke-width=".34" stroke-dasharray="1.3 .6" stroke-dashoffset=".3"/>
<path d="M98 236.1a42 42 0 0 1 27.9 0M93.1 243.1l-4.9 3.4-4.4 4.1-3.6 4.8-3 5.8M74.5 279.7a37.7 37.7 0 0 0 37.4 33.7 37.7 37.7 0 0 0 37.5-33.7M125.9 315.3a42 42 0 0 1-27.9 0" fill="none" stroke="#000" stroke-width=".34" stroke-dasharray="1.3 .6" stroke-dashoffset=".7"/>
<path d="M80.5 279.7l.3-1M143.1 278.7l.3 1M146.9 267v11.7M148.6 267a37.7 37.7 0 0 1 .9 11.7M149.5 278.7l.1-5.7-1-6" fill="none" stroke="#000" stroke-width=".34" stroke-dasharray="1.3 .6" stroke-dashoffset=".5"/>
<path d="M73.4 259a42 42 0 0 1 11.3-15.2" fill="none" stroke="#000" stroke-width=".34" stroke-dasharray="1.3 .6" stroke-dashoffset=".6"/>
<path d="M75.3 267h1.6M80.8 278.7h-5.4M148.5 278.7h-5.4M75.3 284.4h1.6" fill="none" stroke="#000" stroke-width=".34" stroke-dasharray="1.3 .6" stroke-dashoffset=".8"/>
<path d="M149.4 279.7h-2.5h2.5M76.6 288.7a37.7 37.7 0 0 0 37.6 24.6 37.7 37.7 0 0 0 34.4-28.9M141.6 308.9l3.1-3 2.7-3.4 2.2-3.1 2.1-3.7 1.6-3.4 1.4-4.1 1-4.2 .6-4.3" fill="none" stroke="#000" stroke-width=".34" stroke-dasharray="1.3 .6" stroke-dashoffset=".1"/>
<path d="M146.9 279.7v4.7M70.1 289.4h3.2l3.3-.7M148.6 284.4l.8-4.7" fill="none" stroke="#000" stroke-width=".34" stroke-dasharray="1.3 .6" stroke-dashoffset=".2"/>
<text font-size="9.7" x="488.5" y="407.7">DRG No: BIEB825-15</text>
<g font-size="6.9">
<text x="103.9" y="43.8">A</text>
<text x="98.3" y="112">A</text>
<text x="161.6" y="277.7">B</text>
<text x="359.6" y="371.9">26-600 dia 25.4 500ml YAK DA SEBE</text>
</g>
<g font-size="4.8">
<text x="112" y="16.4">89</text>
<text x="104.9" y="24.4">75,4</text>
<text x="112" y="32.4">41</text>
<text x="388.1" y="35.4">Hatched area</text>
<text x="433.2" y="33.8">4</text>
<text x="464.1" y="33.8">41</text>
<text x="388.1" y="39.9">0.03 +0.02 deep</text>
<text x="503.3" y="38.6">31,8</text>
<text x="172.6" y="47.8" transform="rotate(-90 172.6 47.8)">8,6</text>
<text x="487.4" y="44.2">Metal full cavity</text>
<text x="144.9" y="52.2" transform="rotate(-90 144.9 52.2)">3,1</text>
<text x="413.1" y="52.1" transform="rotate(-90 413.1 52.1)">2</text>
<text x="495.5" y="49.8">35-40Hrc</text>
<text x="536.8" y="53.6">Polish</text>
<text x="121.2" y="55.1" transform="rotate(-67 121.2 55.1)">45°</text>
<text x="162.8" y="60.5" transform="rotate(75 162.8 60.5)">30°</text>
<text x="184.1" y="65.9">Polish</text>
<text x="413.1" y="65.7" transform="rotate(-90 413.1 65.7)">3</text>
<text x="299.4" y="70.1" transform="rotate(-52 299.4 70.1)">20°</text>
<text x="405.2" y="66.4" transform="rotate(-90 405.2 66.4)">3</text>
<text x="241.9" y="72.7" transform="rotate(-90 241.9 72.7)">19</text>
<text x="22.1" y="82.2" transform="rotate(-90 22.1 82.2)">+0,10</text>
<text x="27.6" y="79.3" transform="rotate(-90 27.6 79.3)">0</text>
<text x="235.4" y="80.2" transform="rotate(-90 235.4 80.2)">8</text>
<text x="413.1" y="79.2" transform="rotate(-90 413.1 79.2)">3</text>
<text x="38.1" y="89.4">R1</text>
<text x="279.1" y="84.6" transform="rotate(46 279.1 84.6)">R1,5</text>
<text x="301.7" y="88.7">R1</text>
<text x="394.7" y="89.5">mill away</text>
<text x="509.6" y="87" transform="rotate(29 509.6 87)">R19</text>
<text x="27.6" y="92.4" transform="rotate(-90 27.6 92.4)">50,8</text>
<text x="394.7" y="94">as shown</text>
<text x="243.5" y="106" transform="rotate(-90 243.5 106)">4</text>
<text x="243.5" y="102.5" transform="rotate(-90 243.5 102.5)">3</text>
<text x="347.5" y="103.9" transform="rotate(-90 347.5 103.9)">23,8</text>
<text x="536.9" y="104.9" transform="rotate(-90 536.9 104.9)">12,7</text>
<text x="279.4" y="110.8" transform="rotate(22 279.4 110.8)">R1</text>
<text x="491.1" y="113.7">54</text>
<text x="225.9" y="114.2" transform="rotate(-90 225.9 114.2)">17,52</text>
<text x="235.5" y="114.3" transform="rotate(-90 235.5 114.3)">9,52</text>
<text x="250.9" y="116.4" transform="rotate(45 250.9 116.4)">15°</text>
<text x="105.5" y="121.8">75,4</text>
<text x="288.9" y="121.5">38,1</text>
<text x="107.4" y="129.9">84</text>
<text x="170.2" y="129" transform="rotate(-90 170.2 129)">18,95</text>
<text x="288.9" y="130">45,3</text>
<text x="162.2" y="134.9" transform="rotate(-90 162.2 134.9)">9,45</text>
<text x="293.5" y="138">60,5</text>
<text x="293.5" y="146">63,5</text>
<text x="281.1" y="158.6">SECTION A-A</text>
<text x="341.9" y="160.1">Stamp:</text>
<text x="341.9" y="164.6">26-600 dia 25.4 500ml YAK DA SEBE/Serial No. /BIE</text>
<text x="341.9" y="169.2">both halves</text>
<text x="395.4" y="189.3">26,6 ±0,02</text>
<text x="395.6" y="197.3">25,07</text>
<text x="491.1" y="193.5" transform="rotate(-30 491.1 193.5)">R4</text>
<text x="501.7" y="204" transform="rotate(-90 501.7 204)">2,85</text>
<text x="435.7" y="212.3" transform="rotate(23 435.7 212.3)">R2,4</text>
<text x="493.7" y="214.3" transform="rotate(-90 493.7 214.3)">0,5</text>
<text x="124.2" y="216.4" transform="rotate(15 124.2 216.4)">30°</text>
<text x="478.6" y="224.6" transform="rotate(30 478.6 224.6)">R0,5</text>
<text x="509.6" y="222" transform="rotate(-90 509.6 222)">4,9</text>
<text x="224.9" y="229.9" transform="rotate(-41 224.9 229.9)">R1</text>
<text x="319.8" y="230.1">24,3</text>
<text x="261.6" y="240.2" transform="rotate(-90 261.6 240.2)">3</text>
<text x="269.7" y="241.2" transform="rotate(-90 269.7 241.2)">4</text>
<text x="517.6" y="246.6" transform="rotate(-90 517.6 246.6)">15</text>
<text x="531" y="251.6" transform="rotate(-90 531 251.6)">17</text>
<text x="134.8" y="253.9" transform="rotate(-90 134.8 253.9)">20</text>
<text x="476.9" y="255.1" transform="rotate(-13 476.9 255.1)">R25</text>
<text x="543.3" y="261" transform="rotate(-90 543.3 261)">19</text>
<text x="220.3" y="267.3" transform="rotate(-10 220.3 267.3)">20°</text>
<text x="68.4" y="273.1" transform="rotate(-67 68.4 273.1)">R1</text>
<text x="97.2" y="273.1" transform="rotate(-90 97.2 273.1)">1</text>
<text x="451.4" y="273.2" transform="rotate(45 451.4 273.2)">R0,8</text>
<text x="66.7" y="279.2" transform="rotate(44 66.7 279.2)">R1</text>
<text x="218" y="279.8">B (2 : 1)</text>
<text x="489.8" y="276.8" transform="rotate(-9 489.8 276.8)">R2</text>
<text x="53.4" y="284.8" transform="rotate(-90 53.4 284.8)">17,4</text>
<text x="490.3" y="287.1" transform="rotate(15 490.3 287.1)">R2</text>
<text x="405.5" y="311">+0,05</text>
<text x="395.3" y="316.5">25,4</text>
<text x="408.3" y="316.5">0</text>
<text x="395.4" y="326.8">28,8 ±0,05</text>
<text x="91.9" y="335.4">35</text>
<text x="126.9" y="335.7">35</text>
<text x="393.6" y="336.7">Scale 5:1</text>
<text x="525.1" y="343.9">INVERT CENTRE :</text>
<text x="524.4" y="349.4">'H' DIMENSION :</text>
<text x="524.8" y="359.8">SCALE</text>
<text x="524.8" y="354.6">ASSEMBLY</text>
<text x="542.4" y="359.8">: 1:1</text>
<text x="558.9" y="354.6">:</text>
<text x="274.3" y="369.6">DO NOT SCALE DRAWING</text>
<text x="212.3" y="374.9">BIEBOUW BVBA</text>
<text x="285.5" y="374.1">IF IN DOUBT ASK</text>
<text x="333.7" y="372.4">JOB NAME</text>
<text x="212.3" y="379.5">INDUSTRIESTRAAT 17</text>
<text x="212.3" y="384">B-8755 Ruiselede</text>
<text x="340.8" y="380.8">ITEM</text>
<text x="359.3" y="381.1">NECKRING</text>
<text x="437.8" y="381.2">QUANTITY</text>
<text x="334.2" y="387.5">CUSTOMER</text>
<text x="359.3" y="387.9">BELSTEKLOPROM</text>
<text x="439.3" y="388">REF. NO.</text>
<text x="212.3" y="393">Tel.:+32(0)51 686714</text>
<text x="333.8" y="395.1">ORDER NO.</text>
<text x="359.3" y="395.1">20190058</text>
<text x="436.6" y="395.1">DRAWN BY</text>
<text x="524.6" y="394.7">REVISIONS</text>
<text x="212.3" y="397.6">Fax.:+32(0)51 689182</text>
<text x="212.3" y="402.1">Email: info@biebouw.com</text>
<text x="334.9" y="402.8">MATERIAL</text>
<text x="359.3" y="402.7">Bronze</text>
<text x="436.6" y="402.1">CHECKED BY</text>
<text x="334.8" y="410.2">MACHINE</text>
<text x="359.3" y="410.1">Heye 5&quot; BB DG</text>
<text x="442.2" y="410.3">DATE</text>
<text x="462.3" y="410.2">22-2-2019</text>
</g>
<g font-size="4.6">
<text x="418.8" y="136.5">CHAMFER 0.8X45°</text>
<text x="418.8" y="142.1">MUST BE MACHINED</text>
<text x="34.6" y="150.8">CHAMFER 0.8X45°</text>
<text x="34.6" y="156.4">MUST BE MACHINED</text>
</g>
<g font-size="4.1">
<text x="462.4" y="380.8">70</text>
<text x="462.3" y="394.7">JBB</text>
</g>
<g font-size="3.5">
<text x="115.1" y="24.4">±0,01</text>
<text x="168.7" y="40.5" transform="rotate(-90 168.7 40.5)">+0,04</text>
<text x="172.6" y="40.1" transform="rotate(-90 172.6 40.1)">-0,01</text>
<text x="141" y="44.9" transform="rotate(-90 141 44.9)">+0,07</text>
<text x="144.9" y="44.9" transform="rotate(-90 144.9 44.9)">+0,02</text>
<text x="238" y="64.7" transform="rotate(-90 238 64.7)">0</text>
<text x="241.9" y="66.2" transform="rotate(-90 241.9 66.2)">-0,05</text>
<text x="347.5" y="93.7" transform="rotate(-90 347.5 93.7)">±0,05</text>
<text x="222" y="101.8" transform="rotate(-90 222 101.8)">+0,03</text>
<text x="225.9" y="99.8" transform="rotate(-90 225.9 99.8)">0</text>
<text x="231.6" y="104.5" transform="rotate(-90 231.6 104.5)">+0,03</text>
<text x="235.5" y="102.5" transform="rotate(-90 235.5 102.5)">0</text>
<text x="170.2" y="116.1" transform="rotate(-90 170.2 116.1)">±0,05</text>
<text x="298.7" y="117.6">+0,03</text>
<text x="115.7" y="121.8">±0,05</text>
<text x="162.2" y="124.7" transform="rotate(-90 162.2 124.7)">±0,05</text>
<text x="300.7" y="121.5">0</text>
<text x="113.8" y="129.9">±0,15</text>
<text x="298.7" y="126.1">+0,03</text>
<text x="300.7" y="130">0</text>
<text x="408.6" y="194.1">+0,05</text>
<text x="410.6" y="197.3">0</text>
<text x="501.7" y="193.6" transform="rotate(-90 501.7 193.6)">±0,03</text>
<text x="330.1" y="230.1">±0,05</text>
<text x="540.1" y="253.5" transform="rotate(-90 540.1 253.5)">0</text>
<text x="543.4" y="254.6" transform="rotate(-90 543.4 254.6)">-0,05</text>
<text x="53.4" y="274.6" transform="rotate(-90 53.4 274.6)">±0,05</text>
</g>
<g font-size="2.8">
<text x="276" y="379.1">TOLERANCES UNLESS OTHERWISE SPECIFIED</text>
<text x="282.8" y="382.1">DIMS: 0.0 ± 0.2 DIMS: 0.00 ± 0.05</text>
<text x="277.2" y="388.5">ACCORDANCE TO STANDARD PRACTICE</text>
<text x="281.2" y="385.5">REMOVE BURRS &amp; SHARP EDGES IN</text>
<text x="313" y="396.5">THIRD ANGLE</text>
<text x="313.2" y="399.5">PROJECTION</text>
<text x="293.3" y="407.4">SURFACE FINISH</text>
<text x="273.7" y="410.3">CAST:</text>
<text x="286.8" y="410.3">ROUGH:</text>
<text x="301.5" y="410.3">FINE:</text>
<text x="314.8" y="410.3">POLISH:</text>
</g>
</svg>
